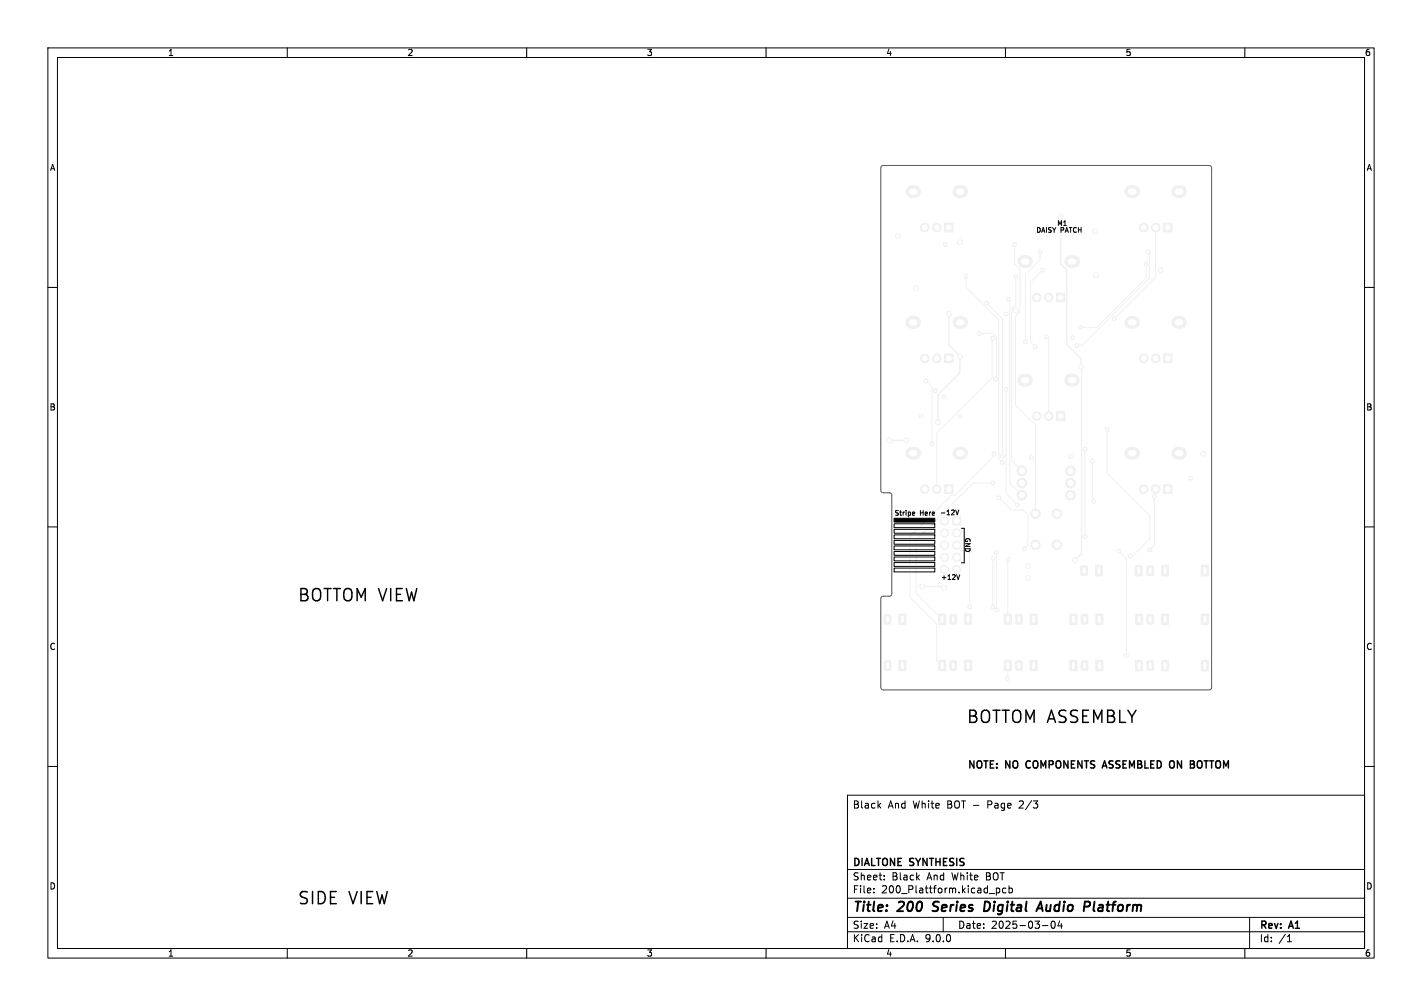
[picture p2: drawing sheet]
<svg xmlns="http://www.w3.org/2000/svg" width="297mm" height="210mm" viewBox="0 0 297 210" stroke-linecap="round" stroke-linejoin="round" font-family="sans-serif">
<g fill="#f0f0f0" stroke="#f0f0f0" stroke-width=".21">
<path d="M199 107.9h1.7v1.7h-1.7z"/>
<path d="M220.6 86h1.8v1.8h-1.8z"/>
<path d="M212.2 138l1-.1 .3 .2v1.6l-.2 .2h-.9l-.3-.1z"/>
<path d="M223.5 137.9h1.4l-.1 2.1-1.3-.1z"/>
<path d="M215.2 137.9h1.4l-.1 2.1-1.3-.1z"/>
<path d="M212.2 128.4l1-.1 .3 .2v1.5l-.2 .3h-.9l-.3-.2z"/>
<path d="M223.5 128.2l1.4 .1-.1 2.1-1.3-.1z"/>
<path d="M215.2 128.2l1.4 .1-.1 2.1-1.3-.1z"/>
<path d="M198.5 138l1-.1 .3 .2v1.6l-.2 .2h-.9l-.3-.1z"/>
<path d="M209.8 137.9h1.4l-.1 2.1-1.4-.1z"/>
<path d="M201.5 137.9h1.4l-.1 2.1-1.4-.1z"/>
<path d="M197.3 101.2h1.8v1.8h-1.8z"/>
<path d="M243 46.6h1.8v1.8h-1.8z"/>
<path d="M239.6 138l1.1-.1 .2 .2v1.6l-.1 .2h-1l-.2-.1z"/>
<path d="M250.9 137.9h1.5l-.1 2.1-1.4-.1z"/>
<path d="M242.6 137.9h1.5l-.1 2.1-1.4-.1z"/>
<path d="M225.8 118.2l1.1-.1 .2 .2v1.6l-.1 .2h-1l-.3-.1z"/>
<path d="M237.1 118.1h1.5l-.1 2.1-1.4-.1z"/>
<path d="M228.8 118.1h1.5l-.1 2.1-1.4-.1z"/>
<path d="M242.6 118.1h1.5l-.1 2.1-1.4-.1z"/>
<path d="M239.6 118.2l1.1-.1 .2 .1v1.7l-.1 .2-1.3-.1z"/>
<path d="M250.9 118.1h1.5l-.1 2.1-1.4-.1z"/>
<path d="M239.6 128.4l1.1-.1 .2 .2v1.5l-.1 .3h-1l-.2-.2z"/>
<path d="M250.9 128.2l1.5 .1-.1 2.1-1.4-.1z"/>
<path d="M242.6 128.2l1.5 .1-.1 2.1-1.4-.1z"/>
<path d="M197.3 46.6h1.8v1.8h-1.8z"/>
<path d="M225.9 138l1-.1 .3 .2v1.6l-.1 .2h-1l-.3-.1z"/>
<path d="M237.2 137.9h1.5l-.1 2.1-1.4-.1z"/>
<path d="M228.9 137.9h1.5l-.1 2.1-1.4-.1z"/>
<path d="M243 101.2h1.8v1.8h-1.8z"/>
<path d="M184.7 138l1.1-.1 .2 .2 .1 1.6-.2 .2h-1l-.2-.1z"/>
<path d="M196.1 137.9h1.4l-.1 2.1-1.4-.1z"/>
<path d="M187.8 137.9h1.4l-.1 2.1-1.4-.1z"/>
<path d="M220.6 61.2h1.8v1.8h-1.8z"/>
<path d="M225.9 128.4l1-.1 .3 .2v1.5l-.1 .3h-1l-.3-.2z"/>
<path d="M237.2 128.2l1.5 .1-.1 2.1-1.4-.1z"/>
<path d="M228.9 128.2l1.5 .1-.1 2.1-1.4-.1z"/>
<path d="M184.7 128.4l1.1-.1 .2 .2 .1 1.5-.2 .3h-1l-.2-.2z"/>
<path d="M196.1 128.2l1.4 .1-.1 2.1-1.4-.1z"/>
<path d="M187.8 128.2l1.4 .1-.1 2.1-1.4-.1z"/>
<path d="M243 73.9h1.8v1.8h-1.8z"/>
<path d="M197.3 73.9h1.8v1.8h-1.8z"/>
<path d="M198.5 128.4l1-.1 .3 .2v1.5l-.2 .3h-.9l-.3-.2z"/>
<path d="M209.8 128.2l1.4 .1-.1 2.1-1.4-.1z"/>
<path d="M201.5 128.2l1.4 .1-.1 2.1-1.4-.1z"/>
<circle cx="197.3" cy="118.9" r=".85"/>
<circle cx="199.8" cy="118.9" r=".85"/>
<circle cx="197.3" cy="116.4" r=".85"/>
<circle cx="199.8" cy="116.4" r=".85"/>
<circle cx="197.3" cy="113.8" r=".85"/>
<circle cx="199.8" cy="113.8" r=".85"/>
<circle cx="197.3" cy="111.3" r=".85"/>
<circle cx="199.8" cy="111.3" r=".85"/>
<circle cx="197.3" cy="108.7" r=".85"/>
<circle cx="219" cy="86.9" r=".9"/>
<circle cx="216.5" cy="86.9" r=".9"/>
<circle cx="195.7" cy="102.1" r=".9"/>
<circle cx="193.2" cy="102.1" r=".9"/>
<circle cx="220.8" cy="113.7" r="1"/>
<circle cx="220.8" cy="107.2" r="1"/>
<circle cx="216.3" cy="113.7" r="1"/>
<circle cx="216.3" cy="107.2" r="1"/>
<circle cx="213.4" cy="98.3" r="1.02"/>
<circle cx="213.4" cy="100.8" r="1.02"/>
<circle cx="213.4" cy="103.4" r="1.02"/>
<circle cx="241.4" cy="47.5" r=".9"/>
<circle cx="238.9" cy="47.5" r=".9"/>
<circle cx="195.7" cy="47.5" r=".9"/>
<circle cx="193.2" cy="47.5" r=".9"/>
<circle cx="241.4" cy="102.1" r=".9"/>
<circle cx="238.9" cy="102.1" r=".9"/>
<circle cx="223.6" cy="98.3" r="1.02"/>
<circle cx="223.6" cy="100.8" r="1.02"/>
<circle cx="223.6" cy="103.4" r="1.02"/>
<circle cx="219" cy="62.1" r=".9"/>
<circle cx="216.5" cy="62.1" r=".9"/>
<circle cx="241.4" cy="74.8" r=".9"/>
<circle cx="238.9" cy="74.8" r=".9"/>
<circle cx="195.7" cy="74.8" r=".9"/>
<circle cx="193.2" cy="74.8" r=".9"/>
<circle cx="239.3" cy="55.1" r=".4"/>
<circle cx="225.6" cy="68.3" r=".4"/>
<circle cx="214.2" cy="71.4" r=".4"/>
<circle cx="217.2" cy="52.6" r=".4"/>
<circle cx="224.9" cy="72.1" r=".4"/>
<circle cx="239.9" cy="52.6" r=".4"/>
<circle cx="216.2" cy="72.4" r=".4"/>
<circle cx="217.8" cy="56.4" r=".4"/>
<circle cx="228.4" cy="104.6" r=".4"/>
<circle cx="228.2" cy="96.3" r=".4"/>
<circle cx="240.1" cy="114.8" r=".4"/>
<circle cx="241.1" cy="103.6" r=".4"/>
<circle cx="231.2" cy="89.7" r=".4"/>
<circle cx="236" cy="116.1" r=".4"/>
<circle cx="226.6" cy="112" r=".4"/>
<circle cx="226.6" cy="93.7" r=".4"/>
<circle cx="207.6" cy="94.7" r=".4"/>
<circle cx="213.9" cy="114.6" r=".4"/>
<circle cx="208.6" cy="103.9" r=".4"/>
<circle cx="212.2" cy="57.7" r=".4"/>
<circle cx="209.4" cy="95.3" r=".4"/>
<circle cx="206.1" cy="63.2" r=".4"/>
<circle cx="210.6" cy="62.5" r=".4"/>
<circle cx="194.6" cy="92.7" r=".4"/>
<circle cx="193.4" cy="79.5" r=".4"/>
<circle cx="189.3" cy="91.9" r=".5"/>
<circle cx="192.6" cy="122.4" r=".5"/>
<circle cx="185.7" cy="91.9" r=".5"/>
<circle cx="197.2" cy="122.7" r=".5"/>
<circle cx="195.4" cy="81.5" r=".4"/>
<circle cx="200.5" cy="86.9" r=".4"/>
<circle cx="224" cy="70.5" r=".4"/>
<circle cx="191.3" cy="60.2" r=".5"/>
<circle cx="187.5" cy="49.3" r=".5"/>
<circle cx="200.5" cy="50.5" r=".5"/>
<circle cx="192.4" cy="86.9" r=".4"/>
<circle cx="223.6" cy="95.3" r=".4"/>
<circle cx="215.5" cy="95.5" r=".4"/>
<circle cx="197.4" cy="51.1" r=".4"/>
<circle cx="242.4" cy="56.4" r=".5"/>
<circle cx="228.9" cy="57.4" r=".5"/>
<circle cx="214.7" cy="120.7" r=".5"/>
<circle cx="248.7" cy="99.8" r=".4"/>
<circle cx="214.7" cy="118.1" r=".5"/>
<circle cx="210.1" cy="65.5" r=".4"/>
<circle cx="197.2" cy="82.8" r=".4"/>
<circle cx="198.2" cy="65.5" r=".5"/>
<circle cx="221.6" cy="45.2" r=".5"/>
<circle cx="195.9" cy="88.1" r=".5"/>
<circle cx="225.8" cy="76.6" r=".5"/>
<circle cx="200.5" cy="74.4" r=".5"/>
<circle cx="224.5" cy="116.9" r=".5"/>
<circle cx="228.7" cy="48.3" r=".5"/>
<circle cx="212.2" cy="64.8" r=".5"/>
<circle cx="251.3" cy="94.7" r=".5"/>
<circle cx="204.5" cy="69.6" r=".4"/>
<circle cx="207.9" cy="79.1" r=".4"/>
<circle cx="209.4" cy="96.5" r=".4"/>
<circle cx="201.8" cy="57.7" r=".4"/>
<circle cx="202.5" cy="126.7" r=".4"/>
<circle cx="235.3" cy="136.9" r=".4"/>
<circle cx="233.8" cy="115.1" r=".4"/>
<circle cx="207.3" cy="126.7" r=".4"/>
<circle cx="207.3" cy="116.6" r=".4"/>
<circle cx="211.9" cy="51.1" r=".4"/>
<circle cx="208.2" cy="127.3" r=".4"/>
<circle cx="208.1" cy="115.3" r=".4"/>
<circle cx="210.6" cy="116.8" r=".4"/>
<circle cx="210.4" cy="141.7" r=".4"/>
<circle cx="210.1" cy="81.3" r=".4"/>
<circle cx="212.5" cy="105.4" r=".4"/>
<circle cx="232.7" cy="66.5" r=".4"/>
<circle cx="218.5" cy="70.3" r=".4"/>
<circle cx="207.3" cy="70.6" r=".4"/>
<circle cx="207.3" cy="100.8" r=".4"/>
</g>
<g fill="none" stroke="#f0f0f0" stroke-width="2.7">
<path d="M190.5 40h.5M200.3 40h.5M236.2 40h.5M246 40h.5M213.9 54.6h.5M223.7 54.6h.5M190.5 67.3h.5M200.3 67.3h.5M213.9 79.4h.5M223.7 79.4h.5M236.2 67.3h.5M246 67.3h.5"/>
<path d="M190.5 94.6h.5M200.3 94.6h.5M236.2 94.6h.5M246 94.6h.5"/>
</g>
<g fill="none" stroke="#f0f0f0" stroke-width=".21">
<path d="M201.8 57.7v2.2l6.8 6.9v29l.8 .7M211.9 51.1v4l1.1 1.2v8.8l-.9 .9v18.5l4.2 4.2v18.5M212.2 57.7v5.9l-.9 .8v31.8l2.1 2.1M217.2 52.6v1.6l-3 3.1v14.1M217.8 56.4l-2.6 2.5v12.5l1 1M239.3 55.1l.1 2.9-10.3 10.3h-3.5M239.9 52.6h.1M239.9 52.6l.1 .2v5.3l-14 14h-1.1M241.4 47.5v10.4l-8.7 8.6M193.4 79.5l1.2 1.3v11.9M204.5 69.6h2.8l.8 .8v8.5l-.2 .2M206.1 63.2l3.3 3.3v28.8"/>
<path d="M207.3 70.6l-.1 .1v8.1l-11.5 11.6v11.7M210.6 62.5l.3 .2v38.1l2.5 2.6M218.5 70.3l.5 .5v16.1M207.6 94.7v.6l-8.1 8.1h-.8l-8.6 8.6v12.7l5.5 5.6v7.5l1.2 1.1M210.1 81.3v21.7l2.4 2.4M226.6 93.7v18.3M228.2 96.3v8.1l.2 .2M231.2 89.7v9.1l8.9 8.9v4.8l-3.5 3.6h-.6M202.5 115.1v11.6M207.3 116.6v10.1M207.3 100.8h-4l-12 12v11.1l5.5 5.4M208.1 115.3v11.9l.1 .1"/>
<path d="M208.6 103.9l2.6 2.5h2.4l1.1 1.1v6.3l-.8 .8M210.6 116.8l-.1 .1v12.4M233.8 115.1l1.5 1.5v20.3M241.1 103.6v10.2l-1 1M207.3 126.7h.1M210.5 138.9l-.1 2.8"/>
</g>
<path d="M221.6 45.2v9.9l1.2 1.2v15.5l3 3 .1 1.9v38.9l-1.4 1.3M198.2 65.5v6.5l2.3 2.3v3.5l-4.6 4.6v5.7M185.7 91.9h3.6M192.6 122.4h4.3l.3 .3" fill="none" stroke="#f0f0f0" stroke-width=".3"/>
<g fill="#fff" stroke="#fff" stroke-width=".21">
<circle cx="239.3" cy="55.1" r=".15"/>
<circle cx="225.6" cy="68.3" r=".15"/>
<circle cx="214.2" cy="71.4" r=".15"/>
<circle cx="217.2" cy="52.6" r=".15"/>
<circle cx="224.9" cy="72.1" r=".15"/>
<circle cx="239.9" cy="52.6" r=".15"/>
<circle cx="216.2" cy="72.4" r=".15"/>
<circle cx="217.8" cy="56.4" r=".15"/>
<circle cx="228.4" cy="104.6" r=".15"/>
<circle cx="228.2" cy="96.3" r=".15"/>
<circle cx="240.1" cy="114.8" r=".15"/>
<circle cx="241.1" cy="103.6" r=".15"/>
<circle cx="231.2" cy="89.7" r=".15"/>
<circle cx="236" cy="116.1" r=".15"/>
<circle cx="226.6" cy="112" r=".15"/>
<circle cx="226.6" cy="93.7" r=".15"/>
<circle cx="207.6" cy="94.7" r=".15"/>
<circle cx="213.9" cy="114.6" r=".15"/>
<circle cx="208.6" cy="103.9" r=".15"/>
<circle cx="212.2" cy="57.7" r=".15"/>
<circle cx="209.4" cy="95.2" r=".15"/>
<circle cx="206.1" cy="63.2" r=".15"/>
<circle cx="210.6" cy="62.5" r=".15"/>
<circle cx="194.6" cy="92.7" r=".15"/>
<circle cx="193.4" cy="79.5" r=".15"/>
<circle cx="189.3" cy="91.9" r=".3"/>
<circle cx="192.6" cy="122.4" r=".3"/>
<circle cx="185.7" cy="91.9" r=".3"/>
<circle cx="197.2" cy="122.7" r=".3"/>
<circle cx="195.4" cy="81.5" r=".15"/>
<circle cx="200.5" cy="86.9" r=".15"/>
<circle cx="224" cy="70.5" r=".15"/>
<circle cx="191.3" cy="60.2" r=".3"/>
<circle cx="187.5" cy="49.3" r=".3"/>
<circle cx="200.5" cy="50.5" r=".3"/>
<circle cx="192.4" cy="86.9" r=".15"/>
<circle cx="223.6" cy="95.2" r=".15"/>
<circle cx="215.5" cy="95.5" r=".15"/>
<circle cx="197.4" cy="51.1" r=".15"/>
<circle cx="242.4" cy="56.4" r=".3"/>
<circle cx="228.9" cy="57.4" r=".3"/>
<circle cx="214.7" cy="120.7" r=".3"/>
<circle cx="248.7" cy="99.8" r=".15"/>
<circle cx="214.7" cy="118.1" r=".3"/>
<circle cx="210.1" cy="65.5" r=".15"/>
<circle cx="197.2" cy="82.8" r=".15"/>
<circle cx="198.2" cy="65.5" r=".3"/>
<circle cx="221.6" cy="45.2" r=".3"/>
<circle cx="195.9" cy="88.1" r=".3"/>
<circle cx="225.8" cy="76.6" r=".3"/>
<circle cx="200.5" cy="74.4" r=".3"/>
<circle cx="224.5" cy="116.9" r=".3"/>
<circle cx="228.7" cy="48.3" r=".3"/>
<circle cx="212.2" cy="64.8" r=".3"/>
<circle cx="251.3" cy="94.7" r=".3"/>
<circle cx="204.5" cy="69.6" r=".15"/>
<circle cx="207.9" cy="79.1" r=".15"/>
<circle cx="209.4" cy="96.5" r=".15"/>
<circle cx="201.8" cy="57.7" r=".15"/>
<circle cx="202.5" cy="126.7" r=".15"/>
<circle cx="235.3" cy="136.9" r=".15"/>
<circle cx="233.8" cy="115.1" r=".15"/>
<circle cx="207.3" cy="126.7" r=".15"/>
<circle cx="207.3" cy="116.6" r=".15"/>
<circle cx="211.9" cy="51.1" r=".15"/>
<circle cx="208.2" cy="127.3" r=".15"/>
<circle cx="208.1" cy="115.3" r=".15"/>
<circle cx="210.6" cy="116.8" r=".15"/>
<circle cx="210.4" cy="141.7" r=".15"/>
<circle cx="210.1" cy="81.3" r=".15"/>
<circle cx="212.5" cy="105.4" r=".15"/>
<circle cx="232.7" cy="66.5" r=".15"/>
<circle cx="218.5" cy="70.3" r=".15"/>
<circle cx="207.3" cy="70.6" r=".15"/>
<circle cx="207.3" cy="100.8" r=".15"/>
<circle cx="235.9" cy="49.9" r=".6"/>
<circle cx="235.9" cy="52.4" r=".6"/>
<circle cx="235.9" cy="55" r=".6"/>
<circle cx="235.9" cy="57.5" r=".6"/>
<circle cx="235.9" cy="60.1" r=".6"/>
<circle cx="233.3" cy="49.9" r=".6"/>
<circle cx="233.3" cy="52.4" r=".6"/>
<circle cx="233.3" cy="55" r=".6"/>
<circle cx="233.3" cy="57.5" r=".6"/>
<circle cx="233.3" cy="60.1" r=".6"/>
<circle cx="212.7" cy="111.3" r=".6"/>
<circle cx="210.1" cy="111.3" r=".6"/>
<circle cx="207.6" cy="111.3" r=".6"/>
<circle cx="205.1" cy="111.3" r=".6"/>
<circle cx="202.5" cy="111.3" r=".6"/>
<circle cx="212.7" cy="108.7" r=".6"/>
<circle cx="210.1" cy="108.7" r=".6"/>
<circle cx="207.6" cy="108.7" r=".6"/>
<circle cx="205.1" cy="108.7" r=".6"/>
<circle cx="202.5" cy="108.7" r=".6"/>
<circle cx="207.9" cy="49.9" r=".6"/>
<circle cx="207.9" cy="52.4" r=".6"/>
<circle cx="207.9" cy="55" r=".6"/>
<circle cx="207.9" cy="57.5" r=".6"/>
<circle cx="207.9" cy="60.1" r=".6"/>
<circle cx="205.3" cy="49.9" r=".6"/>
<circle cx="205.3" cy="52.4" r=".6"/>
<circle cx="205.3" cy="55" r=".6"/>
<circle cx="205.3" cy="57.5" r=".6"/>
<circle cx="205.3" cy="60.1" r=".6"/>
<circle cx="238.7" cy="111.3" r=".6"/>
<circle cx="236.1" cy="111.3" r=".6"/>
<circle cx="233.6" cy="111.3" r=".6"/>
<circle cx="231.1" cy="111.3" r=".6"/>
<circle cx="228.5" cy="111.3" r=".6"/>
<circle cx="238.7" cy="108.7" r=".6"/>
<circle cx="236.1" cy="108.7" r=".6"/>
<circle cx="233.6" cy="108.7" r=".6"/>
<circle cx="231.1" cy="108.7" r=".6"/>
<circle cx="228.5" cy="108.7" r=".6"/>
<circle cx="197.3" cy="118.9" r=".55"/>
<circle cx="199.8" cy="118.9" r=".55"/>
<circle cx="197.3" cy="116.4" r=".55"/>
<circle cx="199.8" cy="116.4" r=".55"/>
<circle cx="197.3" cy="113.8" r=".55"/>
<circle cx="199.8" cy="113.8" r=".55"/>
<circle cx="197.3" cy="111.3" r=".55"/>
<circle cx="199.8" cy="111.3" r=".55"/>
<circle cx="197.3" cy="108.7" r=".55"/>
<circle cx="199.8" cy="108.7" r=".55"/>
<circle cx="221.5" cy="86.9" r=".5"/>
<circle cx="219" cy="86.9" r=".5"/>
<circle cx="216.5" cy="86.9" r=".5"/>
<circle cx="219.3" cy="138.9" r="1.5"/>
<circle cx="219.3" cy="129.3" r="1.5"/>
<circle cx="205.6" cy="138.9" r="1.5"/>
<circle cx="198.2" cy="102.1" r=".5"/>
<circle cx="195.7" cy="102.1" r=".5"/>
<circle cx="193.2" cy="102.1" r=".5"/>
<circle cx="220.8" cy="113.7" r=".55"/>
<circle cx="220.8" cy="107.2" r=".55"/>
<circle cx="216.3" cy="113.7" r=".55"/>
<circle cx="216.3" cy="107.2" r=".55"/>
<circle cx="213.4" cy="98.3" r=".55"/>
<circle cx="213.4" cy="100.8" r=".55"/>
<circle cx="213.4" cy="103.4" r=".55"/>
<circle cx="243.9" cy="47.5" r=".5"/>
<circle cx="241.4" cy="47.5" r=".5"/>
<circle cx="238.9" cy="47.5" r=".5"/>
<circle cx="246.7" cy="138.9" r="1.5"/>
<circle cx="232.9" cy="119.1" r="1.5"/>
<circle cx="246.7" cy="119.1" r="1.5"/>
<circle cx="246.7" cy="129.3" r="1.5"/>
<circle cx="198.2" cy="47.5" r=".5"/>
<circle cx="195.7" cy="47.5" r=".5"/>
<circle cx="193.2" cy="47.5" r=".5"/>
<circle cx="233" cy="138.9" r="1.5"/>
<circle cx="243.9" cy="102.1" r=".5"/>
<circle cx="241.4" cy="102.1" r=".5"/>
<circle cx="238.9" cy="102.1" r=".5"/>
<circle cx="191.8" cy="138.9" r="1.5"/>
<circle cx="223.6" cy="98.3" r=".55"/>
<circle cx="223.6" cy="100.8" r=".55"/>
<circle cx="223.6" cy="103.4" r=".55"/>
<circle cx="221.5" cy="62.1" r=".5"/>
<circle cx="219" cy="62.1" r=".5"/>
<circle cx="216.5" cy="62.1" r=".5"/>
<circle cx="233" cy="129.3" r="1.5"/>
<circle cx="191.8" cy="129.3" r="1.5"/>
<circle cx="243.9" cy="74.8" r=".5"/>
<circle cx="241.4" cy="74.8" r=".5"/>
<circle cx="238.9" cy="74.8" r=".5"/>
<circle cx="198.2" cy="74.8" r=".5"/>
<circle cx="195.7" cy="74.8" r=".5"/>
<circle cx="193.2" cy="74.8" r=".5"/>
<circle cx="205.6" cy="129.3" r="1.5"/>
</g>
<g fill="none" stroke="#fff" stroke-width="1.3">
<path d="M190.5 40h.5M200.3 40h.5M236.2 40h.5M246 40h.5M213.9 54.6h.5M223.7 54.6h.5M190.5 67.3h.5M200.3 67.3h.5M213.9 79.4h.5M223.7 79.4h.5M236.2 67.3h.5M246 67.3h.5"/>
<path d="M190.5 94.6h.5M200.3 94.6h.5M236.2 94.6h.5M246 94.6h.5"/>
</g>
<g fill="none" stroke="#fff" stroke-width=".6">
<path d="M226.4 118.8v.7M229.5 118.7v.9M237.8 118.7v.9M240.2 118.8v.7M243.3 118.7v.9M251.6 118.7v.9M185.4 128.9v.7M185.4 138.6v.7M188.5 128.8v.9M188.5 138.5v.9M196.8 128.8v.9M196.8 138.5v.9"/>
<path d="M199.1 128.9v.7M199.1 138.6v.7M202.2 128.8v.9M202.2 138.5v.9M210.5 128.8v.9M210.5 138.5v.9M212.8 128.9v.7M212.8 138.6v.7M215.9 128.8v.9M215.9 138.5v.9M224.2 128.8v.9M224.2 138.5v.9"/>
<path d="M226.5 128.9v.7M226.5 138.6v.7M229.6 128.8v.9M229.6 138.5v.9M237.9 128.8v.9M237.9 138.5v.9M240.2 128.9v.7M240.2 138.6v.7M243.3 128.8v.9M243.3 138.5v.9M251.6 128.8v.9M251.6 138.5v.9"/>
</g>
<g fill="none" stroke="#000" stroke-width=".21">
<path d="M10 10h277v190h-277zM12 12h273v186h-273zM60 10v2M110 10v2M160 10v2M210 10v2M260 10v2M10 60h2M285 60h2M10 110h2M186.7 118.6h8.5v.8h-8.5zM186.7 117.4h8.5v.8h-8.5z"/>
<path d="M186.7 116.3h8.5v.8h-8.5zM186.7 115.1h8.5v.8h-8.5zM186.7 114h8.5v.8h-8.5zM186.7 112.8h8.5v.8h-8.5zM186.7 111.7h8.5v.8h-8.5zM186.7 110.5h8.5v.8h-8.5zM186.7 109.3h8.5v.8h-8.5zM190.7 106.9h.3l.1 .2-.5 .1M191 107.5l-.3 .1M199.6 106.5l.3 1 .4-1M200.5 120l-.4 1M200.8 110.3h.6v7.2h-.6"/>
<path d="M285 110h2M10 160h2M177 166h108v32h-108zM183.5 168.1l.5 .6M184 167.7l-.6 .6M285 160h2M60 198v2M110 198v2M160 198v2M177 194.5h108M177 191.5h108M177 187.5h108"/>
<path d="M177 181.5h108M182.5 186.3v.1M182.5 185.5v.1M184.7 183.6v.1M184.7 182.8v.1M197 191.5v3M206.6 186.5h1.1M208.1 185.5l.4-.1 .3 .3-.1 .6h-.6M208.1 185.4v1.5M210 198v2M210.1 185.5l-.4-.1-.3 .3 .1 .6h.6M210.7 185.5l.5-.1 .3 .3-.2 .6h-.6"/>
<path d="M210.7 184.9v1.5M217.7 193.2h1.2M219.7 192.4l.2-.1a.8 .8 0 0 1 .5 .7 .8 .8 0 0 1-.5 .8 1 1 0 0 1-.2-1.4zM221.3 192.2l-.3 1.1h.9M221.7 192.8v1M260 198v2M261 191.5v6.5M268.9 196.6h.8M269 195.5l.3-.4v1.5"/>
</g>
<path d="M186.7 108.2h8.5v.8h-8.5z" fill="#000" stroke="#000" stroke-width=".21"/>
<path d="M194.7 190.1l.3 .1M195.1 188.4l-.1 .6M206.5 188.3l-.8-.1-.2 2h.5l.5-.3M216.4 190.2l1-2 .4 2M216.7 189.6h1M228.6 188.2l-.2 1.7 .2 .3" fill="none" stroke="#000" stroke-width=".4"/>
<path d="M214.4 159l-.1 .5 .1 .6M230.3 159.9h.8M250.7 158.8a.5 .5 0 0 0-.6 .5v.5a.5 .5 0 0 0 .6 .5M230.2 160.3l.5-1.5 .5 1.5" fill="none" stroke="#000" stroke-width=".3"/>
<path d="M184.1 34.7l.4-.2h68.1l.4 .3 .1 108.7-.3 .4-68.3 .1-.5-.2v-18.9l.3-.4 1.7-.1 .3-.4v-20.7l-.4-.4-1.6-.1-.3-.4v-67.3z" fill="none" stroke="#575757" stroke-width=".21"/>
<g font-size="3.5">
<text x="62.1" y="125.7">BOTTOM VIEW</text>
<text x="201.8" y="151.1">BOTTOM ASSEMBLY</text>
<text x="62.1" y="189">SIDE</text>
<text x="72.9" y="189">VIEW</text>
</g>
<g font-size="2.8">
<text x="178" y="190.9">Title:</text>
<text x="187.7" y="190.9">200</text>
<text x="195.7" y="190.9">Series</text>
<text x="207.2" y="190.9">Digital</text>
<text x="219.2" y="190.9">Audio</text>
<text x="229.6" y="190.9">Platform</text>
</g>
<g font-size="2.1">
<text x="202" y="160.5">NOTE:</text>
<text x="210.1" y="160.5">NO</text>
<text x="215" y="160.5">COMPONENTS</text>
<text x="231.7" y="160.5">ASSEMBLED ON</text>
<text x="251.1" y="160.5">BOTTOM</text>
<text x="178" y="169">Black</text>
<text x="185.4" y="169">And</text>
<text x="190.7" y="169">White</text>
<text x="198" y="169">BOT -</text>
<text x="206.6" y="169">Page</text>
<text x="213.4" y="169">2/3</text>
<text x="178" y="184">Sheet:</text>
<text x="178" y="181.2">DIALTONE SYNTHESIS</text>
<text x="186.2" y="184">Black</text>
<text x="193.7" y="184">And</text>
<text x="199" y="184">White</text>
<text x="206.2" y="184">BOT</text>
<text x="178" y="186.7">File:</text>
<text x="184.1" y="186.7">200_Plattform.kicad_pcb</text>
<text x="178" y="196.9">KiCad</text>
<text x="178" y="194.1">Size:</text>
<text x="184.7" y="194.1">A4</text>
<text x="185.7" y="196.9">E.D.A.</text>
<text x="193.3" y="196.9">9.0.0</text>
<text x="200" y="194.1">Date:</text>
<text x="207" y="194.1">2025-03-04</text>
<text x="263" y="194.3">Rev:</text>
<text x="263" y="196.9">Id:</text>
<text x="267.1" y="196.9">/1</text>
<text x="269.4" y="194.3">A1</text>
</g>
<g font-size="1.8">
<text x="35" y="11.9">1</text>
<text x="85" y="11.9">2</text>
<text x="135" y="11.9">3</text>
<text x="185" y="11.9">4</text>
<text x="235" y="11.9">5</text>
<text x="285" y="11.9">6</text>
<text x="10.3" y="35.9">A</text>
<text x="285.4" y="35.9">A</text>
<text x="10.3" y="85.9">B</text>
<text x="285.3" y="85.9">B</text>
<text x="10.3" y="135.9">C</text>
<text x="285.3" y="135.9">C</text>
<text x="10.3" y="185.9">D</text>
<text x="285.3" y="185.9">D</text>
<text x="35" y="199.9">1</text>
<text x="85" y="199.9">2</text>
<text x="135" y="199.9">3</text>
<text x="185" y="199.9">4</text>
<text x="235" y="199.9">5</text>
<text x="285" y="199.9">6</text>
</g>
<g font-size="1.4">
<text x="220.8" y="47.3">M1</text>
<text x="216.4" y="48.6">DAISY</text>
<text x="221.5" y="48.6">PATCH</text>
<text x="186.8" y="107.7">Stripe</text>
<text x="192" y="107.7">Here</text>
<text x="196.3" y="107.6">-12V</text>
<text x="201.5" y="112.2" transform="rotate(90 201.5 112.2)">GND</text>
<text x="196.5" y="121.1">+12V</text>
</g>
</svg>
